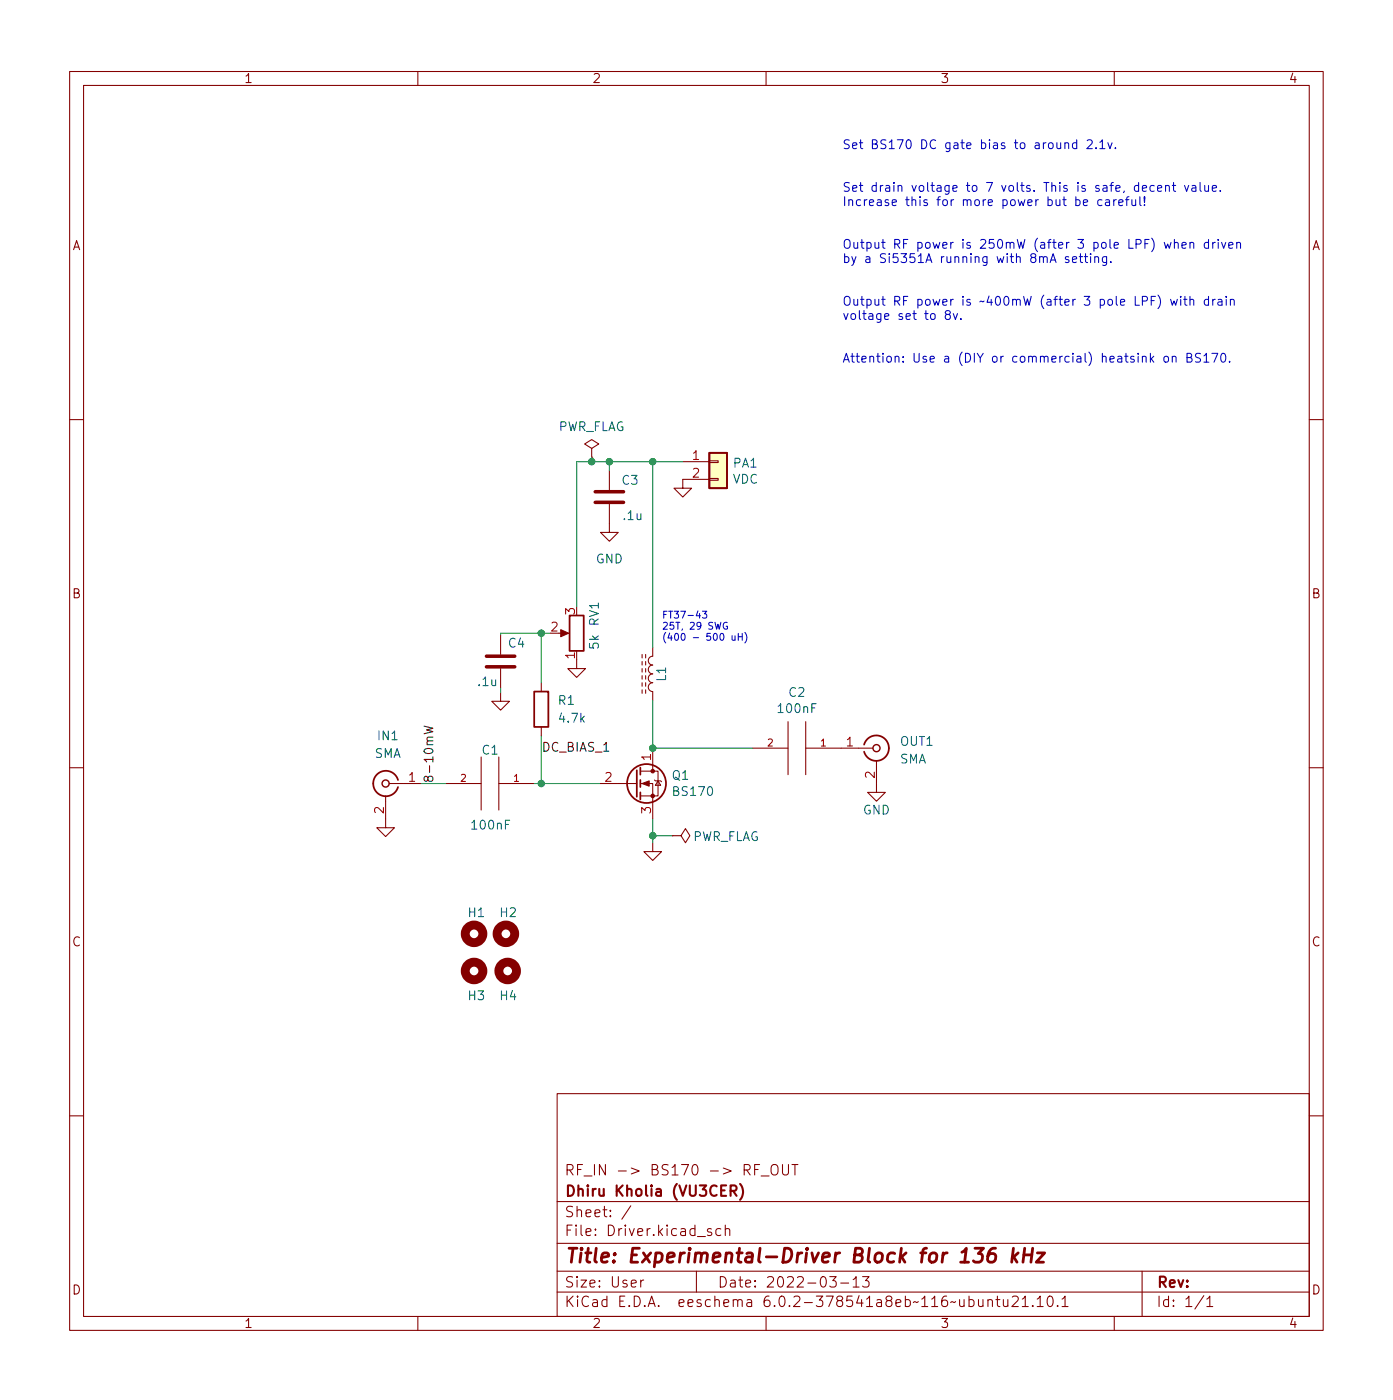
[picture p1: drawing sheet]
<svg xmlns="http://www.w3.org/2000/svg" width="200mm" height="201mm" viewBox="0 0 200 201" stroke-linecap="round" stroke-linejoin="round" font-family="sans-serif">
<g fill="none" stroke="#840000" stroke-width=".15">
<path d="M10 10.3h180v180.8h-180zM12 12.3h176v176.8h-176zM60 10.3v2M110 10.3v2M160 10.3v2M10 60.3h2M85 64.4l1-.6-1-.7-1.1 .7 1.1 .6v1.3M85 65.7h.1M87.5 72.4v4.1h1.3l-1.3 1.2-1.3-1.2h1.3M87.5 67.6v2.8M98 66.3h3.9M101.9 68.7h1.2v.3h-1.2z"/>
<path d="M101.9 66.2h1.2v.2h-1.2zM101.9 68.9h-3.9v1.2h1.3l-1.3 1.3-1.2-1.3h1.2M188 60.3h2M71.9 99.5v1.2h1.3l-1.3 1.3-1.3-1.3h1.3M71.9 91.2v2.8M71.9 96v2.8M77.7 98.1v1.2M80.3 90.9h1M82.8 94.8v1.2h1.3l-1.3 1.3-1.3-1.3h1.3M92.2 94v.5M92.2 95v.5M92.2 96v.5"/>
<path d="M92.2 97v.6M92.2 98.1v.5M92.2 99.1v.5M92.7 94v.5M92.7 95v.5M92.7 96v.5M92.7 97v.6M92.7 98.1v.5M92.7 99.1v.5M93.7 93v1.3a.64 .64 0 0 0-.6 .6 .64 .64 0 0 0 .6 .6 .64 .64 0 0 0-.6 .7 .64 .64 0 0 0 .6 .6 .64 .64 0 0 0-.6 .6 .64 .64 0 0 0 .6 .7 .64 .64 0 0 0-.6 .6 .64 .64 0 0 0 .6 .6v1.3M10 110.3h2M55.4 114.3v4.6h1.2l-1.2 1.3-1.3-1.3h1.3"/>
<path d="M55.9 112.5h4.6M64 112.5h5.1M69.1 108.7v7.6M71.6 108.7v7.6M71.6 112.5h5.1M77.7 104.4v1.3M86.1 112.5h5.3M91.9 112.5h1.8v5.1M91.9 110.8h2.6v3.5h-2.6M93.7 107.5v3.3M94 112l.1 .2h.8l.1 .1M94.5 112.2l.4 .6h-.8z"/>
<path d="M108.1 107.5h5.1M113.2 103.6v7.7M115.7 107.5h9.6M115.7 103.6v7.7M125.9 109.2v4.6h-1.3l1.3 1.3 1.2-1.3h-1.2M188 110.3h2M93.7 121v1.3h1.3l-1.3 1.3-1.2-1.3h1.2M96.5 120h1.3l.6-1 .7 1-.7 1-.6-1M96.5 120h.1M80 157.1h108v32h-108zM10 160.3h2M80 178.6h108"/>
<path d="M80 172.6h108M90.6 173.2l-1.3 1.9M102.1 176.5h-.3l-.2 .2v.2l.5 .1v.4h-.5M103.5 176.5h-.4l-.3 .2v.5l.1 .2h.6M104.1 176.6a.37 .37 0 0 1 .7 .1v.8M104.1 176v1.5M108.4 168h.5M109.1 167.3h-.7v1.5M109.3 168.9h1.1M110.8 167.5a.5 .5 0 0 1 .6-.2 .5 .5 0 0 1 .3 .5v.5a.5 .5 0 0 1-.5 .5 .5 .5 0 0 1-.5-.5zM112.4 167.3v1.2l.2 .3 .5-.1 .1-.2v-1.2M113.7 167.3h.9"/>
<path d="M114.1 167.3v1.5M188 160.3h2M60 189.1v2M80 185.6h108M80 182.6h108M92 183.9v1M92.4 183.9h-.3l-.1 .2M100 182.6v3M110 189.1v2M119.1 183.4h1l-.5 .5a.41 .41 0 0 1 .5 .3v.4l-.2 .2-.5 .1-.3-.2M120.7 184.3h1.2M122.5 183.8l.4-.4v1.5"/>
<path d="M122.5 184.9h.9M123.9 183.4h.9l-.5 .5a.41 .41 0 0 1 .5 .3v.4l-.2 .2-.5 .1-.2-.2M141.9 186.8a.37 .37 0 0 1 .6 .1v.8M141.9 186.7v1M143 186.7h.6M143.2 186.2v1.2l.1 .2 .3 .1M144.1 186.7v.9a.41 .41 0 0 0 .6-.1M144.7 186.7v1M145.4 186.3l.2-.1h.5a.41 .41 0 0 1 0 .6l-.8 .9h.9M146.8 186.6l.4-.4v1.5M146.8 187.7h.8M148.3 187.5v.2"/>
<path d="M148.9 186.6l.5-.4v1.5M148.9 187.7h.9M150.6 186.2a.36 .36 0 0 1 .5 .2 .77 .77 0 0 1-.4 1.3 1 1 0 0 1-.1-1.5zM151.9 187.5v.2M152.5 186.6l.4-.4v1.5M152.5 187.7h.9M160 189.1v2M164 182.6v6.5M172.9 186.1l-1.3 1.9M173.3 186.6l.4-.4v1.5M173.3 187.7h.8"/>
</g>
<path d="M140 179.3h1.2l-.7 .7h.3l.2 .2v.7l-.1 .2-.3 .2h-.6l-.2-.2M142.9 179.3a.91 .91 0 0 0-1 .8l-.1 .8 .1 .3a.66 .66 0 0 0 1-.3l.1-.5-.2-.3a.66 .66 0 0 0-.9 .3M145.5 179.3l-.2 2M146.2 180l-.9 .7M147.1 179.3l-.2 2M148.3 179.3l-.3 2M149 180h1l-1.2 1.3h1M145.6 180.5l.4 .8M147 180.2h1.2" fill="none" stroke="#840000" stroke-width=".4"/>
<path d="M104.9 171h.6a.41 .41 0 0 0 .3-.3 .41 .41 0 0 0-.3-.4h-.6v1.5M105.3 171l.5 .8M106.3 170a1.72 1.72 0 0 1 0 2.3" fill="none" stroke="#840000" stroke-width=".3"/>
<g fill="none" stroke="#840000" stroke-width=".25">
<path d="M101.9 65h2.5v5.1h-2.5zM76.7 99.3h2v5.1h-2zM81.8 88.4h2v5.1h-2zM57.2 112a1.81 1.81 0 0 0-2.8-.9 1.81 1.81 0 0 0 0 2.9 1.81 1.81 0 0 0 2.8-1M91.4 110.6v3.8M91.9 110.3v1M91.9 112v1M91.9 113.8v1M124.1 107a1.81 1.81 0 0 1 2.8-1 1.81 1.81 0 0 1 0 2.9 1.81 1.81 0 0 1-2.8-.9"/>
<circle cx="92.8" cy="112.5" r="2.79"/>
</g>
<g fill="none" stroke="#840000" stroke-width=".2">
<circle cx="55.4" cy="112.5" r=".51"/>
<circle cx="125.9" cy="107.5" r=".51"/>
</g>
<g fill="none" stroke="#840000" stroke-width="1.3">
<circle cx="68.1" cy="139.5" r="1.27"/>
<circle cx="68.1" cy="134.1" r="1.27"/>
<circle cx="72.6" cy="134.1" r="1.27"/>
<circle cx="72.9" cy="139.5" r="1.27"/>
</g>
<g fill="#840000" stroke="#840000" stroke-width=".15">
<path d="M80.5 90.4l1.2 .5-1.2 .6z"/>
<path d="M92.2 112.5l1-.3v.7z"/>
<circle cx="93.7" cy="114.3" r=".25"/>
<circle cx="93.7" cy="110.8" r=".25"/>
</g>
<path d="M85.5 72.2h4M85.5 70.6h4M69.8 95.8h4.1M69.8 94.3h4.1" fill="none" stroke="#840000" stroke-width=".51"/>
<path d="M101.9 65h2.5v5.1h-2.5z" fill="#ffffc2" stroke="#ffffc2" stroke-width=".14"/>
<path d="M60.9 104.3l1.3 .3-.9 .2 .9 .3-1.3 .3" fill="none" stroke="#0f0f0f" stroke-width=".15"/>
<g fill="none" stroke="#0000c2" stroke-width=".15">
<path d="M152.9 20.6l.2-.1 .3 .1 .1 .7M152.9 20.5v.8M153.5 36.9h-.3l-.2 .1v.2l.5 .1v.3h-.5M154 37.3l.6-.1-.1-.3h-.3l-.2 .1 .1 .6h.4M154.6 20.6l-.4-.1-.2 .2v.4l.1 .2h.5M154.6 20.1v1.2M155 36.9h.5M155.1 36.4v1.1l.1 .1 .3 .1M155.6 29.1l.6-.1-.1-.3h-.3l-.2 .2v.6h.5M155.7 36.9h.5M155.9 36.4v1.1v.1l.3 .1M156.1 20.2l.2-.1h.3l.2 .1v.2v.2l-.7 .7h.7"/>
<path d="M156.6 36.9v.8M157.2 37l.2-.1h.3v.8M157.2 36.9v.8M157.4 21.2v.1M157.9 20.4l.4-.3v1.2M157.9 21.3h.8M158.2 28.7h-.3l-.3 .2v.4l.1 .2h.5M158.8 28.7h.5v.8M158.9 36.9v1l-.2 .2h-.3M158.9 36.9h-.4l-.2 .2v.4l.1 .1h.5M159.1 20.5l.3 .8 .3-.8M159.3 29h-.4a.25 .25 0 0 0-.2 .3 .25 .25 0 0 0 .2 .2h.4"/>
<path d="M159.5 37.6v.1M159.9 28.7v.8M160.2 21.2v.1M160.3 28.7h-.3l-.1 .2M160.7 29.1l.6-.1-.1-.3h-.4l-.1 .2v.6h.5M161.6 28.7h.5M162.1 28.3h-.2l-.1 .1v1.1M162.5 28.7l.1 .8h.3l.2-.1M163.1 28.7v.8M163.7 28.3v1l.2 .2M164 27.1l.6-.2v-.2l-.4-.1-.2 .2 .1 .6h.5M164.3 29.4v.1"/>
<path d="M164.3 28.3v.7M165.7 26.7l-.3-.1-.3 .3v.3l.1 .2h.5M166.2 27.1l.6-.2v-.2l-.4-.1-.2 .2 .1 .6h.5M167.2 34.8l.2 .9 .3-.6 .2 .6 .3-.9M167.4 26.8l.1-.2 .3 .1 .1 .8M167.4 26.6v.9M168.3 26.6h.5M168.5 26.2v1.1l.1 .1 .2 .1M168.6 34.9l.2-.1 .3 .1 .1 .8M168.6 34.4v1.3M169.7 35.2l.6-.1v-.2l-.4-.1-.2 .2 .1 .6h.5M170.1 26.6l.3 .9 .3-.9"/>
<path d="M170.9 34.9l.2-.1 .3 .1v.8M170.9 34.8v.9M171.2 26.7h.5v.8M171.7 26.9l-.4 .1a.25 .25 0 0 0-.2 .2 .25 .25 0 0 0 .2 .3l.4-.1M172.3 26.2v1.1l.2 .2M173 26.6l.1 .8 .3 .1 .1-.1M173.5 34.9l-.3-.1-.3 .3v.3l.2 .2h.4M173.5 26.6v.9M173.5 34.4v1.3M174.1 27.1l.6-.2-.1-.2-.3-.1-.2 .2v.6h.5M174.1 34.8v.9M174.5 34.8l-.2 .1-.2 .2"/>
<path d="M174.9 34.4v.1M174.9 34.8v.9M175.2 27.4v.1M175.4 34.8l.3 .9 .3-.9M176.4 35.2l.6-.1v-.2l-.4-.1-.2 .2 .1 .6h.5M177.6 34.9l.2-.1 .3 .1v.8M177.6 34.8v.9M136 45.2l-.3-.3 .1-.2 .2-.1 .3 .1 .2 .2-.1 .1-.5 .2-.2 .2v.2l.3 .3h.2l.3-.3v-.2l-.3-.2M136.9 45l.3 .9 .3-.9M138 45.8v.1M166.3 42.4a1.46 1.46 0 0 1 0 1.9M167.2 51.2h.3l.3 .2v.4l-.3 .2h-.3l-.1-.2v-.4z"/>
<path d="M168.1 43l.2 .8 .3-.6 .2 .6 .3-.8M168.3 51.3l.2-.1h.3l.1 .8M168.3 51.2v.8M169.5 42.6v.1M169.5 43v.8M170 43h.4M170.1 42.6v1.1l.1 .1h.2M170.4 51.4l.6-.1 .1-.2-.1-.3h-.6v1.2h.5l.3-.2a.33 .33 0 0 0-.3-.4M170.9 43.1l.2-.1 .3 .1v.7M170.9 42.6v1.2M172.4 50.8h-.5l-.2 .2 .1 .3 .5 .2v.4l-.2 .1h-.4M172.9 51.1l.3-.3v1.2"/>
<path d="M172.9 52h.7M173.5 43.1l-.3-.1-.3 .2v.4l.2 .2h.4M173.5 42.6v1.2M174 50.8h.9l-.6 1.2M174.1 43v.8M174.5 43l-.2 .1-.2 .1M174.9 43.1h.5l.1 .7M175.4 50.9l.2-.1a.69 .69 0 0 1 .3 1.1l-.2 .1a.69 .69 0 0 1-.3-1.1zM175.5 43.3l-.5 .1a.25 .25 0 0 0-.1 .2 .25 .25 0 0 0 .1 .2h.5M176.1 42.6v.1M176.1 43v.8M176.6 51.9v.1"/>
<path d="M176.7 43.1l.2-.1 .3 .1v.7M176.7 43v.8M100.9 87.8h.6l-.3 .4 .2 .1v.4l-.1 .1-.4-.1M104.4 89.4a.46 .46 0 0 0-.6 .5 .46 .46 0 0 0 .6 .4l.1-.4h-.2M105.1 91.3l.1 .6 .2 .1 .1-.1M105.5 91.3v.7M106 91v1M106 91.4h.6M106.6 91v1M107 90.8a1.14 1.14 0 0 1 0 1.5"/>
</g>
<g fill="none" stroke="#009600" stroke-width=".15">
<path d="M85 65.7v.6M87.5 66.3v1.3M93.7 66.3v26.7M98 66.3h-15.2v20.8M71.9 98.8v.7M77.7 90.9v7.2M79 90.9h-7.1v.3M60.5 112.5h3.5M76.7 112.5h9.4M77.7 105.7v6.8M93.7 100.6v6.9h14.4M93.7 117.6v3.4"/>
<path d="M93.7 120h2.8"/>
</g>
<g fill="#009600" stroke="#009600" stroke-width=".15">
<circle cx="77.7" cy="90.9" r=".46"/>
<circle cx="93.7" cy="120" r=".46"/>
<circle cx="77.7" cy="112.5" r=".46"/>
<circle cx="93.7" cy="107.5" r=".46"/>
<circle cx="85" cy="66.3" r=".46"/>
<circle cx="87.5" cy="66.3" r=".46"/>
<circle cx="93.7" cy="66.3" r=".46"/>
</g>
<text font-size="2.8" fill="#840000" x="81" y="181.4">Title: Experimental-Driver Block for 136 kHz</text>
<g font-size="2.1" fill="#840000">
<text x="81" y="171.8">Dhiru Kholia (VU3CER)</text>
<text x="81" y="168.8">RF_IN -&gt; BS170 -&gt; RF_OUT</text>
<text x="81" y="177.5">File: Driver.kicad_sch</text>
<text x="81" y="174.8">Sheet: /</text>
<text x="81" y="184.9">Size: User</text>
<text x="103" y="184.9">Date: 2022-03-13</text>
<text x="166" y="184.9">Rev:</text>
<text x="81" y="187.7">KiCad E.D.A. eeschema 6.0.2-378541a8eb~116~ubuntu21.10.1</text>
<text x="166" y="187.7">Id: 1/1</text>
</g>
<g font-size="1.8" fill="#840000">
<text x="35" y="11.9">1</text>
<text x="85" y="11.9">2</text>
<text x="135" y="11.9">3</text>
<text x="185" y="11.9">4</text>
<text x="10.3" y="35.9">A</text>
<text x="188.3" y="35.9">A</text>
<text x="10.3" y="85.9">B</text>
<text x="188.3" y="85.9">B</text>
<text x="10.3" y="135.9">C</text>
<text x="188.3" y="135.9">C</text>
<text x="10.3" y="185.9">D</text>
<text x="188.3" y="185.9">D</text>
<text x="35" y="190.7">1</text>
<text x="85" y="190.7">2</text>
<text x="135" y="190.7">3</text>
<text x="185" y="190.7">4</text>
</g>
<g font-size="1.8" fill="#0000c2">
<text x="120.9" y="21.4">Set BS170 DC gate bias to around 2.1v.</text>
<text x="120.9" y="27.5">Set drain voltage to 7 volts. This is safe, decent value.</text>
<text x="120.9" y="29.6">Increase this for more power but be careful!</text>
<text x="120.9" y="35.7">Output RF power is 250mW (after 3 pole LPF) when driven</text>
<text x="120.9" y="37.8">by a Si5351A running with 8mA setting.</text>
<text x="120.9" y="43.9">Output RF power is ~400mW (after 3 pole LPF) with drain</text>
<text x="120.9" y="45.9">voltage set to 8v.</text>
<text x="120.9" y="52.1">Attention: Use a (DIY or commercial) heatsink on BS170.</text>
</g>
<g font-size="1.8" fill="#006464">
<text x="80" y="61.9">PWR_FLAG</text>
<text x="89.3" y="69.6">C3</text>
<text x="105.2" y="69.5">VDC</text>
<text x="105.3" y="67.1">PA1</text>
<text x="89.6" y="74.7">.1u</text>
<text x="85.5" y="80.9">GND</text>
<text x="86" y="89.9" transform="rotate(-90 86 89.9)">RV1</text>
<text x="73" y="93">C4</text>
<text x="86" y="93.2" transform="rotate(-90 86 93.2)">5k</text>
<text x="68.7" y="98.5">.1u</text>
<text x="80.2" y="101.2">R1</text>
<text x="95.6" y="97.8" transform="rotate(-90 95.6 97.8)">L1</text>
<text x="113.3" y="100.1">C2</text>
<text x="54.3" y="106.3">IN1</text>
<text x="80.4" y="103.8">4.7k</text>
<text x="111.9" y="102.4">100nF</text>
<text x="129.3" y="107.1">OUT1</text>
<text x="53.7" y="108.9">SMA</text>
<text x="69.3" y="108.4">C1</text>
<text x="96.5" y="112">Q1</text>
<text x="129.1" y="109.7">SMA</text>
<text x="67.9" y="119.1">100nF</text>
<text x="96.8" y="114.3">BS170</text>
<text x="123.9" y="117">GND</text>
<text x="99.3" y="120.8">PWR_FLAG</text>
<text x="67.3" y="131.7">H1</text>
<text x="71.8" y="131.7">H2</text>
<text x="67.3" y="143.7">H3</text>
<text x="71.8" y="143.7">H4</text>
</g>
<g font-size="1.8" fill="#a90000">
<text x="99.5" y="66.1">1</text>
<text x="99.5" y="68.6">2</text>
<text x="82.5" y="88.3" transform="rotate(-90 82.5 88.3)">3</text>
<text x="79.1" y="90.7">2</text>
<text x="82.5" y="94.6" transform="rotate(-90 82.5 94.6)">1</text>
<text x="121.6" y="107.2">1</text>
<text x="58.7" y="112.3">1</text>
<text x="86.9" y="112.3">2</text>
<text x="93.5" y="109.2" transform="rotate(-90 93.5 109.2)">1</text>
<text x="125.6" y="111.8" transform="rotate(-90 125.6 111.8)">2</text>
<text x="55.1" y="116.8" transform="rotate(-90 55.1 116.8)">2</text>
<text x="93.5" y="116.8" transform="rotate(-90 93.5 116.8)">3</text>
</g>
<g font-size="1.8" fill="#0f0f0f">
<text x="77.7" y="108">DC_BIAS_1</text>
<text x="62.2" y="112.5" transform="rotate(-90 62.2 112.5)">8-10mW</text>
</g>
<g font-size="1.4" fill="#0000c2">
<text x="95" y="88.8">FT37-43</text>
<text x="95" y="90.4">25T, 29 SWG</text>
<text x="95" y="92">(400 - 500 uH)</text>
</g>
<g font-size="1.4" fill="#a90000">
<text x="110.2" y="107.2">2</text>
<text x="117.8" y="107.2">1</text>
<text x="66.2" y="112.3">2</text>
<text x="73.8" y="112.3">1</text>
</g>
</svg>
